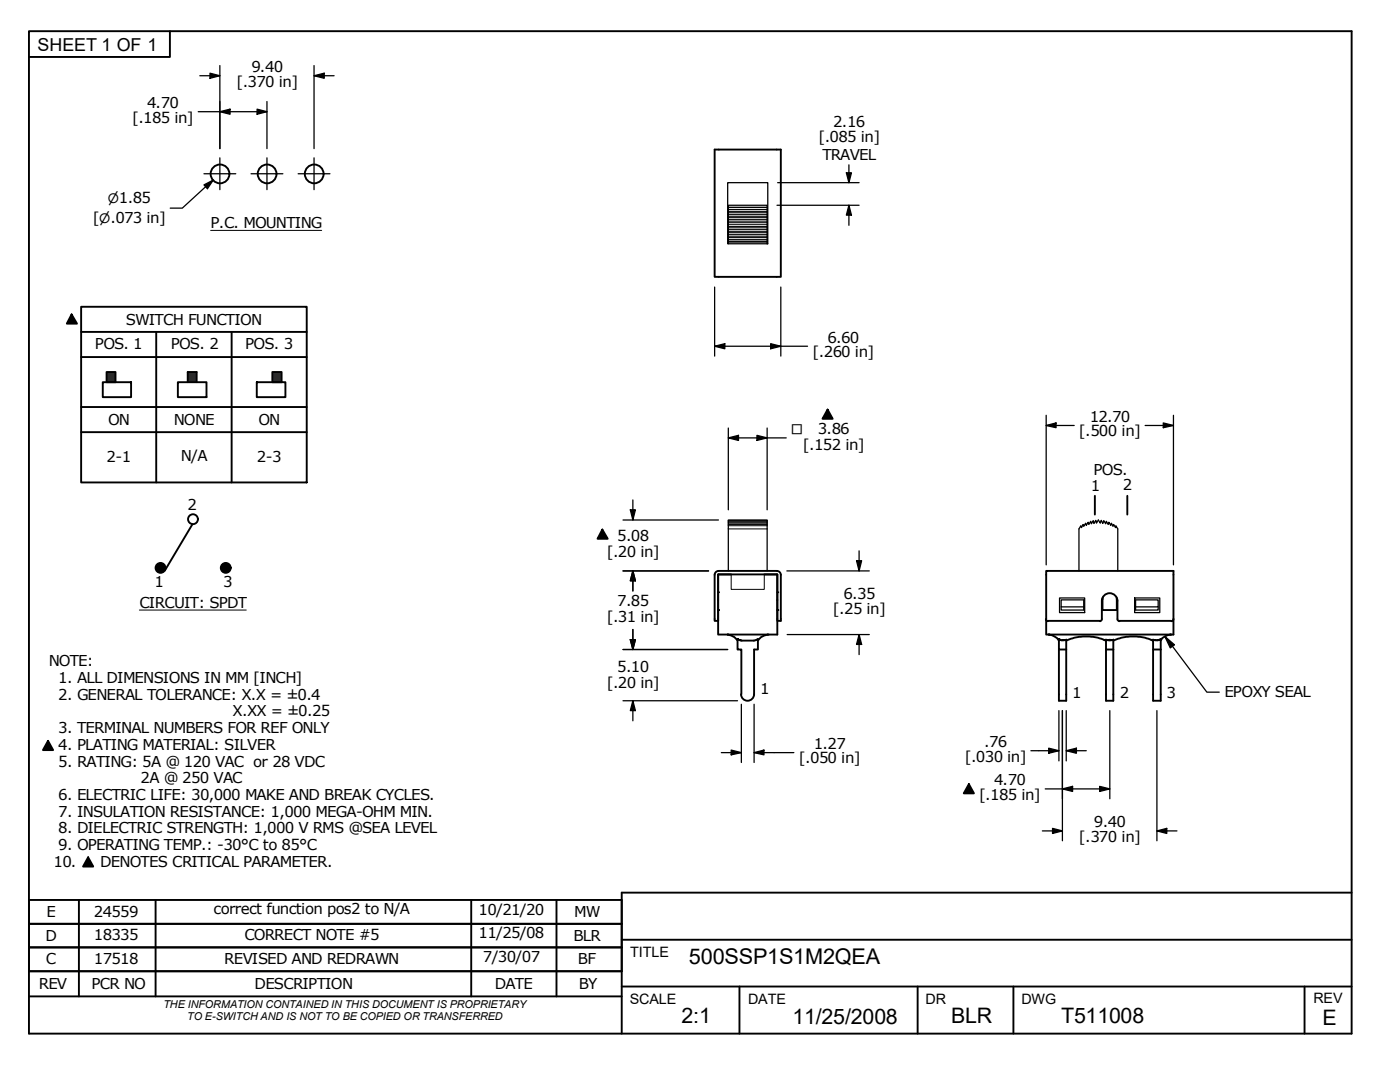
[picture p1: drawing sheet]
<svg xmlns="http://www.w3.org/2000/svg" width="279mm" height="216mm" viewBox="0 0 279 216" stroke-linecap="round" stroke-linejoin="round" font-family="sans-serif">
<!-- layer: Visible Edges(ANSI) -->
<g fill="none" stroke="#000" stroke-width=".38">
<path d="M142.6 29.8h13.2v25.4h-13.2zM143.3 114.6h11.8v12h-11.8zM143.4 114.6l-.1 .1M143.4 113.9a.79 .79 0 0 0-.8 .8v9.2h.7v-9.2M143.4 113.9h11.6a.79 .79 0 0 1 .8 .8v9.2h-.7v-.4M155 114.6l.1 .1M208.8 113.9h25.4v12.7h-25.4zM219.9 119.9a1.56 1.56 0 0 1 1.6-1.5 1.56 1.56 0 0 1 1.5 1.5M219.9 119.9v3.6M220.1 119.2l-.1 2.5h2.9l-.1-2.5M223 119.9v3.6M145.2 126.6a2.74 2.74 0 0 1 2 1.2"/>
<path d="M147.2 127.5v2.1h.8v9M147.3 127.6l.6 .2h2.7l.7-.3v2.1h-.8v9M147.9 138.5a1.3 1.3 0 0 0 1.3 1.3 1.3 1.3 0 0 0 1.3-1.3M153.3 126.6h-.1a2.74 2.74 0 0 0-1.9 1.2M208.7 123.5l.2 .4 .2 .1M209.2 123.9h10.3M209.4 126.6h-.1a2.86 2.86 0 0 1 2 1.2M211.3 127.5v2.1h1.5M211.3 127.6l.7 .2M212 127.7l.8-.1v12.2h-1.5v-10.2M219.9 123.5l-.1 .2-.3 .3M220.4 127.7l.3 .1a10 10 0 0 0-7.9 0"/>
<path d="M221.5 127.8l-.8-.2v2h1.5M221.5 127.6v.2M221.5 127.8l.7-.2v12.2h-1.5v-10.2M223 123.5l.2 .4 .2 .1M223.4 123.9h10.3M229.8 127.7l.3 .1a10 10 0 0 0-7.9 0M230.9 127.7l.2 .1 .5-.3v12.3h-1.5v-10.2M230.9 127.8l-.8-.2v2h1.5M233.5 126.6h.1a2.58 2.58 0 0 0-2 1.2M234.2 123.5l-.1 .2-.3 .3"/>
</g>
<g fill="#000">
<circle cx="143.3" cy="118.2" r=".19"/>
<circle cx="155.1" cy="118.2" r=".19"/>
<circle cx="143.3" cy="121.7" r=".19"/>
<circle cx="145.2" cy="126.6" r=".19"/>
<circle cx="153.2" cy="126.6" r=".19"/>
<circle cx="155.1" cy="121.7" r=".19"/>
<circle cx="209.3" cy="126.6" r=".19"/>
<circle cx="233.6" cy="126.6" r=".19"/>
</g>
<path d="M145.4 41h7.7v7.6h-7.7zM145.4 48.6h-.2v-12.2h8v12.2h-.1M145.4 113.9v-10.1h7.7v10.1M211.5 119.3h5v2.9h-5zM215.3 113.9v-8.4l.4-.6 .1 .4 .4-.7 .1 .4 .4-.6 .1 .4 .4-.6 .1 .4 .4-.6 .1 .5 .4-.6 .1 .6 .4-.7 .1 .6 .4-.6 .4 .6 .2-.6 .3 .7 .2-.6 .4 .6 .1-.5 .4 .6 .1-.4 .4 .6 .1-.4 .3 .6 .1-.4 .4 .7 .1-.4 .4 .6v8.4M226.4 119.3h5.1v2.9h-5.1zM211.8 121.1v.6h4.5v-2h-4.5v1.4h4.5M226.6 121.1h4.5v-1.4h-4.5v2h4.5v-.6" fill="none" stroke="#000" stroke-width=".25"/>
<g fill="none" stroke="#000" stroke-width=".2">
<path d="M145.4 44.8h7.7M145.4 45.2h7.7M145.4 45.3h7.7M145.4 45.7h7.7M145.4 45.8h7.7M145.4 46.2h7.7M145.4 46.4h7.7M145.4 46.7h7.7M145.4 46.9h7.7M145.4 47.2h7.7M145.4 47.4h7.7M145.4 47.8h7.7"/>
<path d="M145.4 47.9h7.7M145.4 48.2h7.7M145.4 48.3h7.7M145.4 41.3h7.7M145.4 41.4h7.7M145.4 41.8h7.7M145.4 42.2h7.7M145.4 42.4h7.7M145.4 42.7h7.7M145.4 42.9h7.7M145.4 43.2h7.7M145.4 43.4h7.7"/>
<path d="M145.4 43.8h7.7M145.4 43.9h7.7M145.4 44.3h7.7M145.4 44.4h7.7M145.4 103.9h7.7M145.4 104h7.7M145.4 104.2h7.7M145.4 104.4h7.7M145.4 104.6h7.7M145.4 104.9h7.7M145.4 105.5h7.7M145.9 114.6v3h6.6v-3"/>
</g>
<!-- layer: Hatch -->
<g fill="#1e1e47">
<path d="M21.3 74.2h1.8v2.1h-1.8z" fill-rule="evenodd"/>
<path d="M37.5 74.2h1.7v2.1h-1.7z" fill-rule="evenodd"/>
<path d="M54.4 74.2h1.8v2.1h-1.8z" fill-rule="evenodd"/>
</g>
<g fill="#000">
<path d="M14.3 62.7l1.1 1.9h-2.1zM165.2 81.7l1 1.9h-2.1zM120.2 105.7l1.1 1.8h-2zM9.6 147.8l1 1.9h-2zM193.4 156.5l1 1.8h-2.1zM17.6 171.1l1 1.8h-2z"/>
<circle cx="32" cy="113.3" r="1"/>
<circle cx="45" cy="113.3" r="1"/>
</g>
<!-- layer: Sketch Geometry(ANSI) -->
<g fill="none" stroke="#000" stroke-width=".38">
<path d="M5.8 6.2h263.9v200h-263.9zM33.9 6.2v5.2h-28.1M14.3 62.7l1.1 1.9h-2.1zM16.2 61.2h45v35.1h-45zM16.2 71.2h45M16.2 66.2h45M20.5 76.3h5.7v2.9h-5.7zM21.3 74.2h1.8v2.1h-1.8zM31.2 66.2v30.1M35.5 76.3h5.7v2.9h-5.7zM37.5 76.3v-2.1h1.7v2.1M46.2 66.2v30.1"/>
<path d="M51.2 76.3h5.8v2.9h-5.8zM54.4 74.2h1.8v2.1h-1.8zM16.2 86.2h45M16.2 81.2h45M165.2 81.7l1 1.9h-2.1zM218.5 98.9v3.8M225 98.9v3.8M38.4 104.6l-5.5 9.3M120.2 105.7l1.1 1.8h-2zM9.6 147.8l1 1.9h-2zM193.4 156.5l1 1.8h-2.1zM15.7 179.6v19.2"/>
<path d="M17.6 171.1l1 1.8h-2zM31.1 179.6v19.2M94 179.6v19.2M111.1 179.6v19.2M124.1 179.6h-118.3v4.7h118.3h-118.3v4.7h118.3h-118.3v4.8h118.3h-118.3M269.7 178.1h-145.6v28.1M5.8 198.8h118.3M124.1 187.5h145.6M124.1 196.8h145.6M147.6 196.8v9.4M183.1 196.8v9.4M202.2 196.8v9.4"/>
<path d="M260.3 196.8v9.4"/>
<circle cx="43.9" cy="34.7" r="1.87"/>
<circle cx="53.3" cy="34.7" r="1.87"/>
<circle cx="62.7" cy="34.7" r="1.87"/>
<circle cx="32" cy="113.3" r=".98"/>
<circle cx="38.5" cy="103.6" r=".98"/>
<circle cx="45.1" cy="113.3" r=".98"/>
</g>
<!-- layer: Symbols(ANSI) -->
<path d="M42 46h22.2M27.8 121.7h21.3" fill="none" stroke="#000" stroke-width=".2"/>
<!-- layer: Dimensions(ANSI) -->
<g fill="none" stroke="#000" stroke-width=".25">
<path d="M39.9 15.1h4M41.9 14.6l2 .5-2 .5zM43.9 13.1v16.6M62.7 15.1l2-.5v1zM62.7 15.1h4M62.7 13.1v16.6M39.6 22.3h13.7M40.7 36.9l1.8-1-1.1 1.8zM42.5 35.9l-6.1 5.6h-2.4M43.9 22.3l2-.5v1zM51.3 21.8l2 .5-2 .5zM53.3 20.3v9.4"/>
<path d="M155.2 36.4h16.2M168.9 34.5h1l-.5 1.9zM169.4 32.9v3.5M142.6 57.3v13.8M155.1 41h16.3M155.8 57.3v13.8M169.4 41l.5 1.9h-1zM169.4 41v4M142.6 69.1l2.1-.5v1zM142.6 69.1h18.6M153.8 68.6l2 .5-2 .5zM126.3 99.8v4"/>
<path d="M145.4 87.4l2-.5v1zM145.4 87.4h11.5M145.4 85.4v16.3M151.1 86.9l2 .5-2 .5zM153.1 85.4v16.3M208.8 84.9l2-.5v.9zM208.8 84.9h5.6M208.8 82.9v29.8M228.5 84.9h5.7M232.2 84.4l2 .5-2 .4zM234.2 82.9v29.8M124.3 113.9h17.1"/>
<path d="M124.3 103.8h19.1M125.8 101.7h1l-.5 2.1zM126.3 113.9l.5 2h-1zM126.3 113.9v4M157 113.9h16.5M170.9 111.9h1.1l-.6 2zM171.4 109.9v4M124.3 129.6h20.9M124.3 139.8h22.9M125.8 127.6h1l-.5 2zM126.3 139.8l.5 2h-1zM126.3 125.6v4"/>
<path d="M126.3 139.8v4M157.1 126.6h16.4M171.4 126.6l.6 2h-1.1zM171.4 126.6v4M144 150.2h4M145.9 149.7l2.1 .5-2.1 .4zM148 140.5v11.6M150.5 150.2l2-.5v.9zM150.5 150.2h7.9M150.5 140.5v11.6M205.7 149.8h5.6M208.6 157.4h12.9"/>
<path d="M209.3 149.3l2 .5-2 .5zM211.3 141.8v10M212 157.4l2.1-.5v1zM212 141.8v26M212.8 149.8l2-.5v1zM212.8 149.8h4M212.8 141.8v10M219.5 156.9l2 .5-2 .5zM221.5 141.8v17.6M230.9 141.8v26M208 165.8h4M210.1 165.3l1.9 .5-1.9 .5z"/>
<path d="M230.9 165.8l2-.5v1zM230.9 165.8h4"/>
</g>
<g fill="#000">
<path d="M41.9 14.6l2 .5-2 .5z" fill-rule="evenodd"/>
<path d="M62.7 15.1l2-.5v1z" fill-rule="evenodd"/>
<path d="M40.7 36.9l1.8-1-1.1 1.8z" fill-rule="evenodd"/>
<path d="M43.9 22.3l2-.5v1z" fill-rule="evenodd"/>
<path d="M51.3 21.8l2 .5-2 .5z" fill-rule="evenodd"/>
<path d="M168.9 34.5h1l-.5 1.9z" fill-rule="evenodd"/>
<path d="M169.4 41l.5 1.9h-1z" fill-rule="evenodd"/>
<path d="M142.6 69.1l2.1-.5v1z" fill-rule="evenodd"/>
<path d="M153.8 68.6l2 .5-2 .5z" fill-rule="evenodd"/>
<path d="M145.4 87.4l2-.5v1z" fill-rule="evenodd"/>
<path d="M151.1 86.9l2 .5-2 .5z" fill-rule="evenodd"/>
<path d="M208.8 84.9l2-.5v.9z" fill-rule="evenodd"/>
<path d="M232.2 84.4l2 .5-2 .4z" fill-rule="evenodd"/>
<path d="M125.8 101.7h1l-.5 2.1z" fill-rule="evenodd"/>
<path d="M126.3 113.9l.5 2h-1z" fill-rule="evenodd"/>
<path d="M126.3 113.9l.5 2h-1z" fill-rule="evenodd"/>
<path d="M170.9 111.9h1.1l-.6 2z" fill-rule="evenodd"/>
<path d="M125.8 127.6h1l-.5 2z" fill-rule="evenodd"/>
<path d="M125.8 127.6h1l-.5 2z" fill-rule="evenodd"/>
<path d="M171.4 126.6l.6 2h-1.1z" fill-rule="evenodd"/>
<path d="M126.3 139.8l.5 2h-1z" fill-rule="evenodd"/>
<path d="M145.9 149.7l2.1 .5-2.1 .4z" fill-rule="evenodd"/>
<path d="M150.5 150.2l2-.5v.9z" fill-rule="evenodd"/>
<path d="M209.3 149.3l2 .5-2 .5z" fill-rule="evenodd"/>
<path d="M212 157.4l2.1-.5v1z" fill-rule="evenodd"/>
<path d="M212.8 149.8l2-.5v1z" fill-rule="evenodd"/>
<path d="M219.5 156.9l2 .5-2 .5z" fill-rule="evenodd"/>
<path d="M210.1 165.3l1.9 .5-1.9 .5z" fill-rule="evenodd"/>
<path d="M230.9 165.8l2-.5v1z" fill-rule="evenodd"/>
</g>
<!-- layer: Symbols(ANSI) -->
<path d="M232.5 127l1.9 1.7-.8 .6zM232.5 127l8.4 11.1h2.4" fill="none" stroke="#000" stroke-width=".25"/>
<path d="M232.5 127l1.9 1.7-.8 .6z" fill-rule="evenodd" fill="#000"/>
<!-- layer: Center Mark(ANSI) -->
<path d="M40.7 34.7h6.4M43.9 31.5v6.3M50.1 34.7h6.4M53.3 31.5v6.3M59.5 34.7h6.3M62.7 31.5v6.3" fill="none" stroke="#000" stroke-width=".25"/>
<g font-size="4.3">
<text x="137.5" y="192.4">500SSP1S1M2QEA</text>
<text x="136" y="204.2">2:1</text>
<text x="158.2" y="204.3">11/25/2008</text>
<text x="189.8" y="204.2">BLR</text>
<text x="211.8" y="204.2">T511008</text>
<text x="263.9" y="204.5">E</text>
</g>
<text font-size="3.6" x="7.5" y="10.2">SHEET 1 OF 1</text>
<g font-size="3">
<text x="47.2" y="17.4">[.370 in]</text>
<text x="50.2" y="14.4">9.40</text>
<text x="29.3" y="21.5">4.70</text>
<text x="26.4" y="24.6">[.185 in]</text>
<text x="163.3" y="28.4">[.085 in]</text>
<text x="166.3" y="25.3">2.16</text>
<text x="164.1" y="31.9">TRAVEL</text>
<text x="23.7" y="40.5">1.85</text>
<text x="18.5" y="44.4">[</text>
<text x="22" y="44.4">.073 in]</text>
<text x="42" y="45.5">P.C. MOUNTING</text>
<text x="25.1" y="64.8">SWITCH FUNCTION</text>
<text x="18.9" y="69.7">POS. 1</text>
<text x="34.1" y="69.7">POS. 2</text>
<text x="49" y="69.7">POS. 3</text>
<text x="162.2" y="71.2">[.260 in]</text>
<text x="165.2" y="68.4">6.60</text>
<text x="21.6" y="84.8">ON</text>
<text x="34.7" y="84.8">NONE</text>
<text x="51.6" y="84.8">ON</text>
<text x="160.2" y="89.7">[.152 in]</text>
<text x="163.2" y="86.6">3.86</text>
<text x="215.3" y="87.1">[.500 in]</text>
<text x="217.5" y="84.2">12.70</text>
<text x="21.3" y="92.2">2-1</text>
<text x="36.1" y="92.1">N/A</text>
<text x="51.2" y="92.2">2-3</text>
<text x="218.2" y="94.7">POS.</text>
<text x="37.4" y="101.9">2</text>
<text x="217.7" y="97.9">1</text>
<text x="224.1" y="97.8">2</text>
<text x="121.1" y="111.1">[.20 in]</text>
<text x="123.2" y="108">5.08</text>
<text x="30.9" y="117.2">1</text>
<text x="44.5" y="117.2">3</text>
<text x="168.3" y="119.4">6.35</text>
<text x="27.8" y="121.3">CIRCUIT: SPDT</text>
<text x="121.1" y="124.1">[.31 in]</text>
<text x="123.2" y="121">7.85</text>
<text x="166.2" y="122.6">[.25 in]</text>
<text x="9.7" y="133">NOTE:</text>
<text x="11.6" y="136.3">1. ALL DIMENSIONS IN MM [INCH]</text>
<text x="121.1" y="137.3">[.20 in]</text>
<text x="123.2" y="134.2">5.10</text>
<text x="11.6" y="139.6">2. GENERAL TOLERANCE: X.X = ±0.4</text>
<text x="46.4" y="142.9">X.XX = ±0.25</text>
<text x="151.7" y="138.5">1</text>
<text x="214" y="139.2">1</text>
<text x="223.5" y="139.2">2</text>
<text x="232.8" y="139.2">3</text>
<text x="244.3" y="139.1">EPOXY SEAL</text>
<text x="11.6" y="146.3">3. TERMINAL NUMBERS FOR REF ONLY</text>
<text x="11.6" y="149.6">4. PLATING MATERIAL: SILVER</text>
<text x="162.4" y="149.5">1.27</text>
<text x="196.4" y="149.1">.76</text>
<text x="11.6" y="153">5. RATING: 5A @ 120 VAC or 28 VDC</text>
<text x="159.4" y="152.3">[.050 in]</text>
<text x="192.5" y="152">[.030 in]</text>
<text x="11.6" y="159.6">6. ELECTRIC LIFE: 30,000 MAKE AND BREAK CYCLES.</text>
<text x="28.1" y="156.3">2A @ 250 VAC</text>
<text x="195.4" y="159.6">[.185 in]</text>
<text x="198.4" y="156.7">4.70</text>
<text x="11.6" y="162.9">7. INSULATION RESISTANCE: 1,000 MEGA-OHM MIN.</text>
<text x="11.6" y="166.3">8. DIELECTRIC STRENGTH: 1,000 V RMS @SEA LEVEL</text>
<text x="218.3" y="165">9.40</text>
<text x="10.7" y="173">10.</text>
<text x="11.6" y="169.6">9. OPERATING TEMP.: -30°C to 85°C</text>
<text x="20" y="173">DENOTES CRITICAL PARAMETER.</text>
<text x="215.3" y="168.1">[.370 in]</text>
<text x="9.3" y="182.9">E</text>
<text x="18.7" y="182.9">24559</text>
<text x="42.6" y="182.4">correct function pos2 to N/A</text>
<text x="95.5" y="182.6">10/21/20</text>
<text x="114.6" y="182.9">MW</text>
<text x="9.1" y="187.7">D</text>
<text x="18.7" y="187.6">18335</text>
<text x="48.8" y="187.6">CORRECT NOTE #5</text>
<text x="95.5" y="187.3">11/25/08</text>
<text x="114.4" y="187.7">BLR</text>
<text x="7.7" y="197.4">REV</text>
<text x="9.1" y="192.4">C</text>
<text x="18.3" y="197.4">PCR NO</text>
<text x="18.7" y="192.4">17518</text>
<text x="44.8" y="192.4">REVISED AND REDRAWN</text>
<text x="50.8" y="197.4">DESCRIPTION</text>
<text x="96.4" y="192">7/30/07</text>
<text x="98.7" y="197.4">DATE</text>
<text x="115.3" y="192.4">BF</text>
<text x="115.5" y="197.3">BY</text>
</g>
<g font-size="2.9">
<text x="125.8" y="190.9">TITLE</text>
<text x="125.7" y="200.4">SCALE</text>
<text x="149.3" y="200.3">DATE</text>
<text x="184.7" y="200.3">DR</text>
<text x="203.8" y="200.4">DWG</text>
<text x="262.1" y="200.2">REV</text>
</g>
<g font-size="2.6">
<text x="21.5" y="40.5">⌀</text>
<text x="19.8" y="44.4">⌀</text>
<text x="157.9" y="86.6">□</text>
</g>
<g font-size="2.2">
<text x="32.6" y="201.2">THE INFORMATION CONTAINED IN THIS DOCUMENT IS PROPRIETARY</text>
<text x="37.3" y="203.6">TO E-SWITCH AND IS NOT TO BE COPIED OR TRANSFERRED</text>
</g>
</svg>
